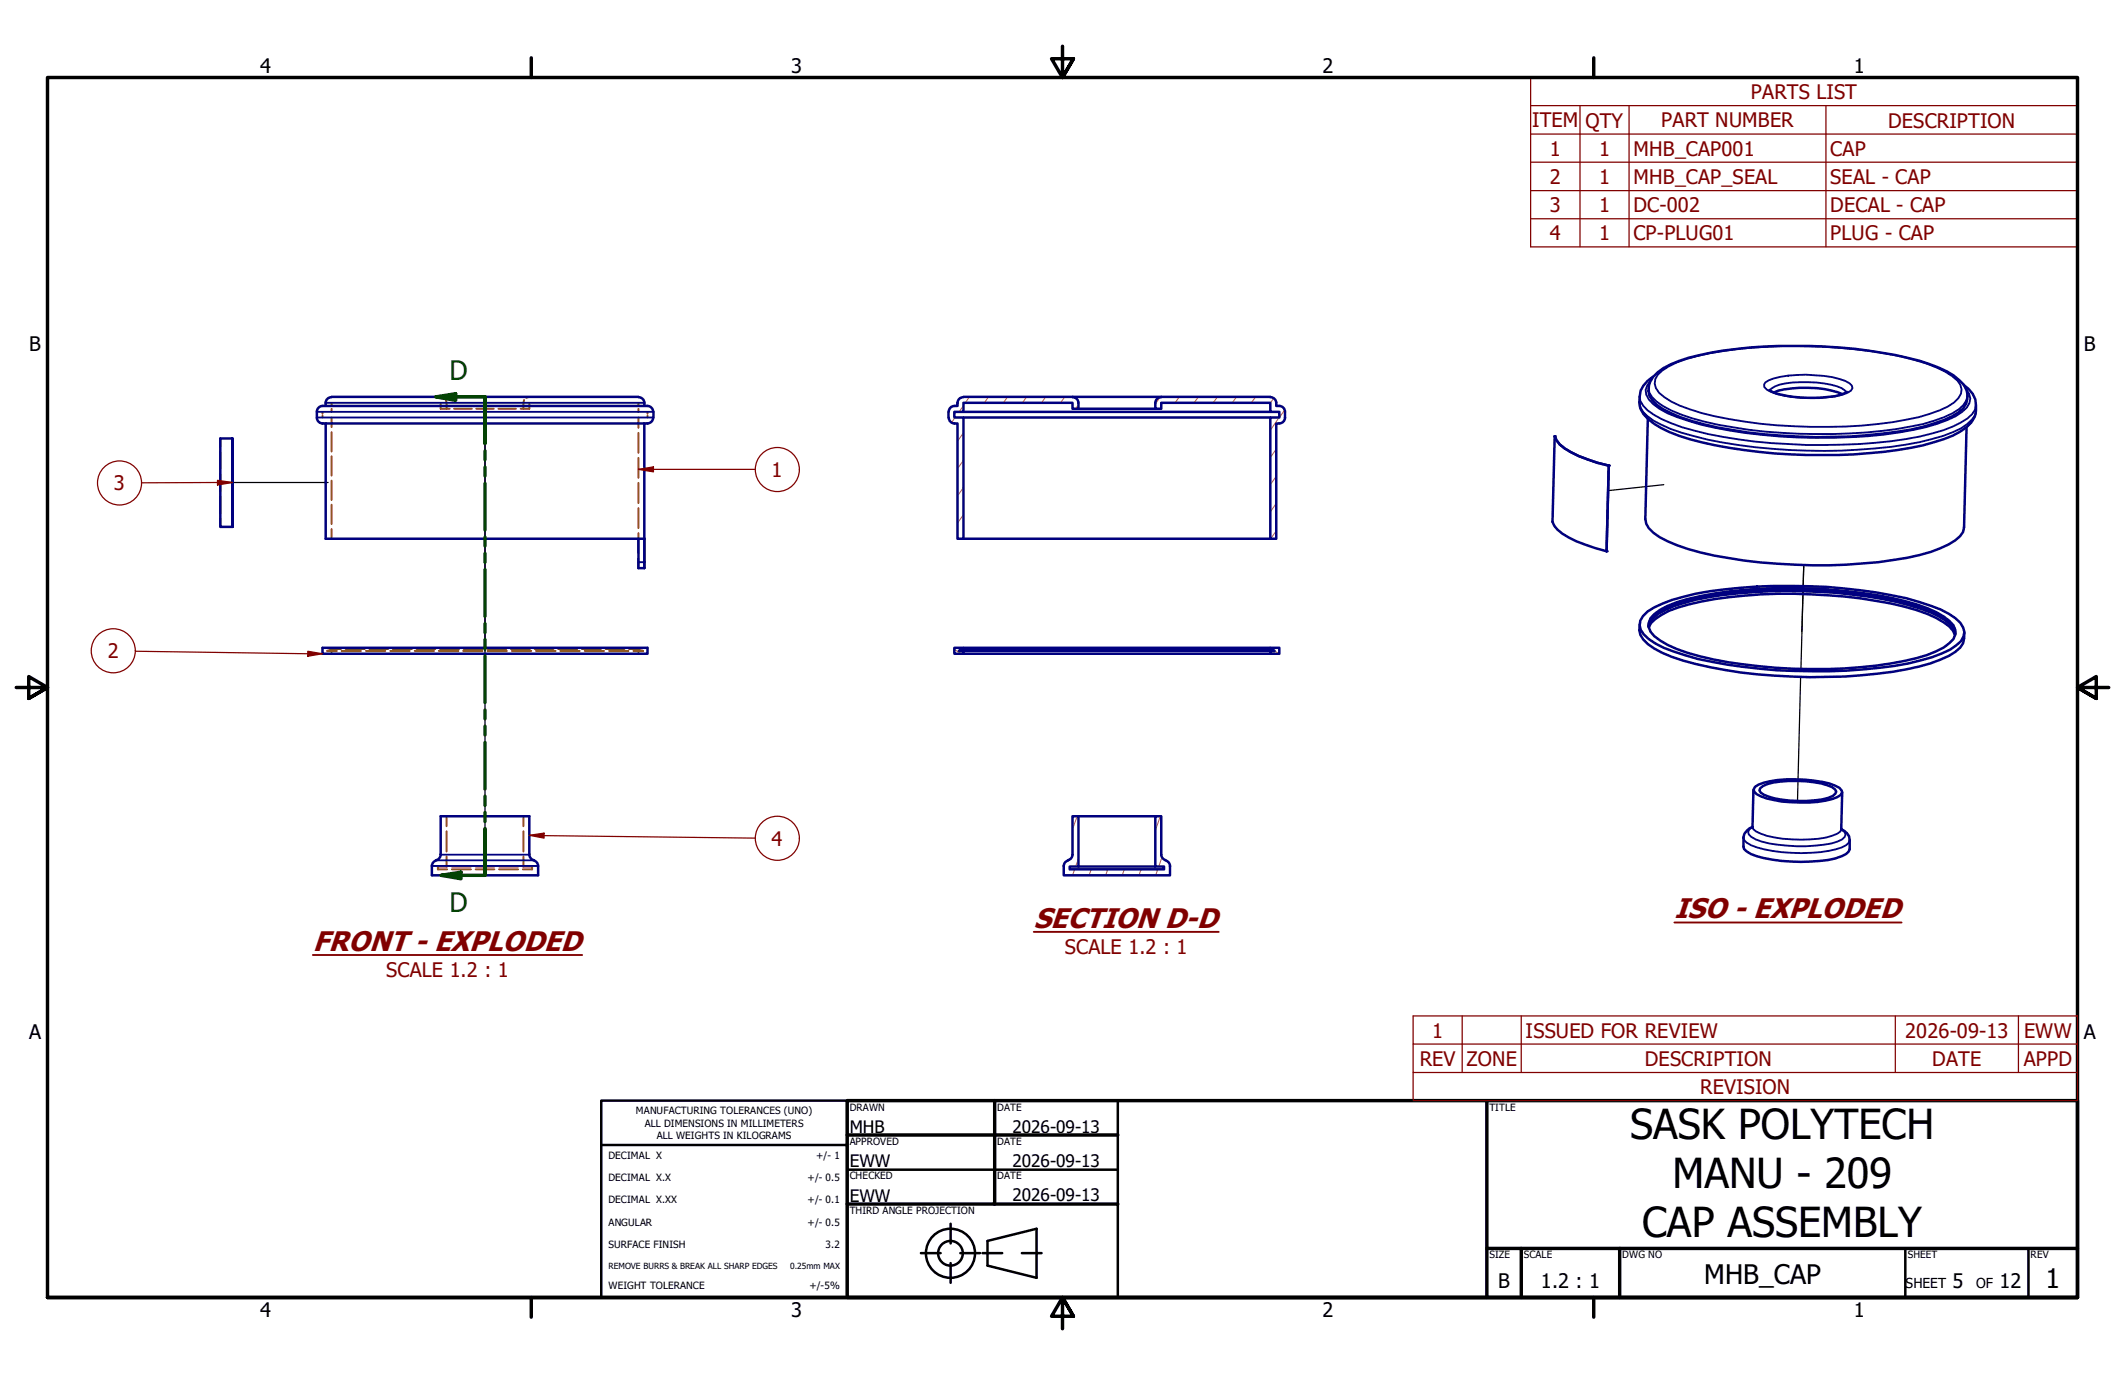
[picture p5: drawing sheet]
<svg xmlns="http://www.w3.org/2000/svg" width="432mm" height="279mm" viewBox="0 0 432 279" stroke-linecap="round" stroke-linejoin="round" font-family="sans-serif">
<!-- layer: Hatch (EDDT) -->
<g fill="none" stroke="#ff8000" stroke-width=".2">
<path d="M194.1 84.8l-.7 1.1M195.8 82.4l-.9 1.3M195.8 87.9l-1.2 1.8M195.8 93.5l-1.2 1.7M195.8 99.1l-1.2 1.7M197 80.6l-.8 1.3M200.9 80.6l-.9 1.3M204.7 80.6l-.8 1.3M208.6 80.6l-.8 1.3M212.5 80.6l-.9 1.3M216.3 80.6l-.8 1.3M219.1 82.2l-.5 .9"/>
<path d="M235.7 80.7l-.9 1.4M239.6 80.6l-.8 1.3M243.5 80.6l-.9 1.3M247.4 80.6l-.9 1.3M251.3 80.6l-.9 1.3M255.1 80.6l-.8 1.3M258.8 80.9l-.7 1M259.3 91.2l-1.2 1.8M259.3 96.8l-1.2 1.7M259.9 84.8l-1.8 2.6M261 83.3l-1 1.5M195.8 104.6l-1.2 1.7"/>
<path d="M259.3 102.3l-1.2 1.7M259.3 107.9l-1.1 1.6M193.9 132l1.4 .8M258.2 131.6l1.7 1.2M218.4 176.7l-.5 1.2M218.9 165.9l-1 2.6M219.1 174.5l-.5 1.6M221.7 176.7l-.4 1.2M225.1 176.7l-.4 1.2M228.5 176.7l-.5 1.2M231.8 176.7l-.3 1.2M235.3 176.7l-.5 1.2"/>
<path d="M235.8 165.9l-1 2.9M236.1 174.2l-.6 1.9"/>
</g>
<!-- layer: Tweak Trail (EDDT) -->
<path d="M45.3 98h21.4M98.6 87.9v84M98.6 84.3v48M338.1 98.5l-11.3 1.2M365.9 137.5l-.6 25.3M366.1 128.3l.4-13.5-.5 21.1" fill="none" stroke="#000" stroke-width=".25"/>
<!-- layer: Hidden (EDDT) -->
<g fill="none" stroke="#804000" stroke-width=".38">
<path d="M44.8 89.1v1.8M44.8 91.8v3.6M44.8 96.3v3.6M65.5 83.7v.4M65.5 84.5v.3M67.4 81.9v.6M67.4 83.1v.6M67.4 84.8v2M67.4 87.8v4M67.4 92.7v3.9M67.4 97.7v3.9M89.5 80.6l.7 .2"/>
<path d="M89.5 82.7v.4h1.9M89.5 81.9v.4M90.6 81.3l.1 1M90.7 82.7v.4M92.3 83.1h3.6M96.8 83.1h3.5M101.3 83.1h3.5M106.4 82.7v.4M106.5 81.3l-.1 1M107.6 80.6l-.7 .2M107.6 82.7v.4h-1.8M107.6 81.9v.4"/>
<path d="M129.7 81.9v.6M129.7 83.1v.6M129.7 84.8v2.1M129.7 87.9v4.1M129.7 93v4.1M129.7 98.1v4.1M131.6 83.7v.4M131.6 84.5v.3M44.8 100.8v3.6M44.8 105.3v1.8M67.4 102.6v3.9M67.4 107.5v2"/>
<path d="M129.7 103.3v4M129.7 108.3v4.1M129.7 113.4v2M66.7 132.1l-.2 .2h2M67.4 131.9h1.9M67.4 131.6v.2M67.4 131.8v.1M67.4 132.3v.2M67.4 132.7v.1M67.4 131.9l-.3 .1M69.4 132.3h3.9M70.2 131.9h3.9"/>
<path d="M74.4 132.3h3.9M75.1 131.9h3.8M79.3 132.3h3.9M79.8 131.9h3.9M84.3 132.3h3.9M84.6 131.9h3.9M89.2 132.3h4M89.4 131.9h3.9M94.1 132.3h3.9M94.2 131.9h3.9M99.1 132.3h3.9M99.1 131.9h3.8"/>
<path d="M103.8 131.9h3.9M104 132.3h3.9M108.6 131.9h3.9M108.9 132.3h4M113.4 131.9h3.9M113.9 132.3h3.9M118.2 131.9h3.9M118.8 132.3h3.9M123.1 131.9h3.8M123.8 132.3h3.9M127.8 131.9h1.9M129.7 131.6v.2"/>
<path d="M129.7 131.8v.1M129.7 132.3v.2M129.7 132.7v.1M129.7 131.9l.3 .1M130.4 132.1l.3 .2h-2M89 176.5v.2h1.9M90.7 165.9v2M90.7 168.9v4.1M90.7 174.1v2M90.9 176.1h-1.9v.2M91.8 176.7h3.9M91.8 176.1h3.9"/>
<path d="M96.6 176.7h3.9M96.6 176.1h3.9M101.4 176.7h3.9M101.4 176.1h3.9M106.2 176.1h1.9v.2M106.4 165.9v2M106.4 168.9v4.1M106.4 174.1v2M108.1 176.5v.2h-1.9"/>
</g>
<!-- layer: Symbol (EDDT) -->
<path d="M63.6 194.1h54.7M340.2 187.5h46.2" fill="none" stroke="#800000" stroke-width=".38"/>
<!-- layer: Visible (EDDT) -->
<g fill="none" stroke="#000080" stroke-width=".51">
<path d="M47.2 89.1v18v-18h-2.4v18h2.4M64.4 84.9a1.17 1.17 0 0 0 1.2 1.1M65.5 86h66.1M65.5 82.5h66.1M65.6 82.5a1.17 1.17 0 0 0-1.2 1.2v1.1M66.2 86v23.5h64.7M66.2 81.9v.6M67.3 80.7a1.17 1.17 0 0 0-1.1 1.2M67.4 80.6h62.3M129.8 80.7a1.17 1.17 0 0 1 1.1 1.2M130.9 81.9v.6M130.9 86v29.4"/>
<path d="M131.5 82.5a1.17 1.17 0 0 1 1.2 1.2M132.7 84.9a1.17 1.17 0 0 1-1.2 1.1M132.8 83.7v1.1M315.9 88.6a5.8 5.8 0 0 0 3.3 3.3 33.1 33.1 0 0 0 7.7 2.7l-.4 17.4M129.7 109.5v5.9h1.2M130.9 114.2v1.2M65.5 131.6h66.1v1.2h-66.1zM333.2 126.9a3.8 3.8 0 0 0 1.6 4 23.7 23.7 0 0 0 9.8 4 112.3 112.3 0 0 0 36.8 2 43.2 43.2 0 0 0 14.6-3.6l1.3-.8a3.8 3.8 0 0 0 1.9-3.9M333.9 125.2a13.1 13.1 0 0 1 5.8-3.3 68.3 68.3 0 0 1 17.3-2.7 111.8 111.8 0 0 1 30.3 2.3 39.8 39.8 0 0 1 8.7 3.2 5.2 5.2 0 0 1 3.2 3.7l-.2 .9-.5 1a13.1 13.1 0 0 1-5.9 3.2 68.2 68.2 0 0 1-17.3 2.8 111.1 111.1 0 0 1-30.2-2.4 39.8 39.8 0 0 1-8.7-3.2 5.2 5.2 0 0 1-3.2-3.6l.1-1zM335 127.3a5.6 5.6 0 0 1 3.5-3.4 43.3 43.3 0 0 1 14.6-3.3 109.2 109.2 0 0 1 32.3 1.7 32.5 32.5 0 0 1 10 3.8l1 .9 .7 .9 .2 .9M335 127.1a5.3 5.3 0 0 1 3.3-3.5 43.9 43.9 0 0 1 14.6-3.4 105 105 0 0 1 35.3 2.5 19.7 19.7 0 0 1 8.4 4.1l.5 .9 .2 1M335 127.5l.5-.9a14.5 14.5 0 0 1 7.7-3.8 96.7 96.7 0 0 1 31.7-1.6 66.8 66.8 0 0 1 16.6 3.5 12.2 12.2 0 0 1 5.4 3.5l.4 .9"/>
<path d="M336.2 124.8a16.7 16.7 0 0 1 6.7-3.1 96.9 96.9 0 0 1 35.2-1.2 51.2 51.2 0 0 1 15.3 3.9l1.6 .9 1.1 .9a2.67 2.67 0 0 1 0 4.5 16.9 16.9 0 0 1-6.7 3 97.2 97.2 0 0 1-35.1 1.3 51.2 51.2 0 0 1-15.4-3.9l-1.5-.9a3.7 3.7 0 0 1-2.4-3.6l.4-1zM342.5 122a96.4 96.4 0 0 1 29.2-1.9 78.4 78.4 0 0 1 18.4 3.2M356.6 159.9a9.6 9.6 0 0 1 4.7-1.4 32.1 32.1 0 0 1 10.4 .7l2.1 .9 .4 .5 .1 .4-.3 .5a9.6 9.6 0 0 1-4.6 1.4 28.7 28.7 0 0 1-11.6-1.1l-.9-.4-.5-.6v-.4zM88.6 174.9a1.17 1.17 0 0 0-.8 1.1v1.9h21.5v-1.9M89.5 173.6a1.17 1.17 0 0 1-.8 1.2M89.5 173.7v-7.8h18.1v7.8M107.6 173.6a1.17 1.17 0 0 0 .8 1.2M108.5 174.9a1.17 1.17 0 0 1 .8 1.1M356.1 168a3.2 3.2 0 0 0-1.8 4l.1 .5a6.9 6.9 0 0 0 4.1 1.9 36.3 36.3 0 0 0 14.4 0l2.2-.9 .5-.4 .3-.5v-1.8a2.64 2.64 0 0 0-1.8-2.3M356.1 168v.2M356.3 160.5l-.2 7.5M357.7 160.1a6.8 6.8 0 0 1 4.1-1.3 22.9 22.9 0 0 1 10.5 1.2l.6 .4 .2 .4-.2 .5a6.3 6.3 0 0 1-4 1.3 22.7 22.7 0 0 1-10.5-1.1l-.6-.5-.3-.4z"/>
<path d="M374.1 168.5l.1 .2M374.3 161l-.2 7.5"/>
</g>
<!-- layer: Visible Narrow (EDDT) -->
<path d="M64.4 84.8h68.4M64.4 83.7h68.4M66.2 81.9h64.7M129.7 114.2h1.2M87.8 176h21.5M88.6 174.8h19.9M89.5 173.7h18.1M354.3 170.2l.2 .6a6.9 6.9 0 0 0 4 1.8 33 33 0 0 0 15.7-.4l.9-.4 .6-.5 .2-.5M356.1 168.1l-.6 .4-.3 .5 .1 .5a6.9 6.9 0 0 0 4.2 1.9 31.3 31.3 0 0 0 13.9-.4l.9-.4 .5-.5 .2-.6-.2-.5-.7-.5M356.1 168l.2 .5a8.9 8.9 0 0 0 4.3 1.7 28 28 0 0 0 11.8-.4l1.6-.8 .1-.5" fill="none" stroke="#000080" stroke-width=".38"/>
<!-- layer: Visible (EDDT) -->
<g fill="#000080">
<circle cx="326.9" cy="94.6" r=".25"/>
<circle cx="315.9" cy="88.6" r=".25"/>
</g>
<path d="M315.9 88.6a5.8 5.8 0 0 0 3.3 3.3 33.1 33.1 0 0 0 7.7 2.7l-.4 17.4a32.8 32.8 0 0 1-9-3.5l-1-.9-.7-.7-.3-.9z" fill="none" stroke="#000080" stroke-width=".51"/>
<circle cx="326.5" cy="112" r=".25" fill="#000080"/>
<g fill="none" stroke="#000080" stroke-width=".51">
<path d="M335.9 76.6a5.2 5.2 0 0 0-2.7 5.8 5.7 5.7 0 0 0 2.9 3.7 34.3 34.3 0 0 0 12.5 4.4 114.5 114.5 0 0 0 39.7 .5 26.7 26.7 0 0 0 11.3-4.2 5.2 5.2 0 0 0-.6-8.6M335.9 76.6a16.9 16.9 0 0 1 9.3-4.4 102.5 102.5 0 0 1 37.3-.5 39.2 39.2 0 0 1 14.4 4.6l1.2 .9a3.9 3.9 0 0 1-.1 6.6 22.5 22.5 0 0 1-7.3 2.9 106.5 106.5 0 0 1-44.4-.5 27.6 27.6 0 0 1-9.7-4l-.9-.9a3.9 3.9 0 0 1 .2-4.7zM359.5 79.2a15.6 15.6 0 0 0 7.8 1.6h3a9.7 9.7 0 0 0 5-1.2M360.4 79.8a21.7 21.7 0 0 1 10.3-.7l2.7 .6 .9 .4M192.7 83.7v1.1M192.8 84.9a1.17 1.17 0 0 0 1.2 1.1M194 82.5a1.17 1.17 0 0 0-1.2 1.2M194.6 81.9v.6h-.7M195.7 80.7a1.17 1.17 0 0 0-1.1 1.2M195.8 80.6h62.3M195.8 83.7h62.3M195.8 84.8h62.3"/>
<path d="M218 80.7a1.17 1.17 0 0 1 1.1 1.2M219.1 81.9v1.2h-1.2v-1.2h-22.1v1.8h-1.9v1.1h1.9v24.7h-1.2v-23.5h-.7M219.1 83.1h15.7M234.8 81.9v1.2h1.2v-1.2h22.1v1.8h1.9v1.1h-1.9v24.7h1.2v-23.5a1.33 1.33 0 0 0 1.8-1.1M235.9 80.7a1.17 1.17 0 0 0-1.1 1.2M258.2 80.7a1.17 1.17 0 0 1 1.1 1.2M259.3 81.9v.6a1.33 1.33 0 0 1 1.8 1.2v1.1M334.8 85.2l-.5 20.3a4.8 4.8 0 0 0 2.9 3.7 41.6 41.6 0 0 0 14.1 4.2 105.2 105.2 0 0 0 38.8-.6 19.6 19.6 0 0 0 8.2-3.8l.6-.9 .2-1 .5-20.3M195.8 109.5h62.3M193.9 131.6h1.9v.3l-1 .4h1v.5h-1.9zM195.8 131.9h62.3M195.8 131.6h62.3"/>
<path d="M195.8 132.3h62.3M195.8 132.8h62.3M258.1 131.6h1.9v1.2h-1.9v-.5h.9l-.9-.4zM217 174.9a1.18 1.18 0 0 0-.8 1.1v1.9h21.5v-1.9a1.18 1.18 0 0 0-.8-1.1M217.9 173.6a1.17 1.17 0 0 1-.8 1.2M217.9 173.7v-7.8h1.2v10.2h-1.7v.6h19.1v-.6h-1.7v-10.2h1.2v7.8M219.1 165.9h15.7M219.1 176.1h15.7M236 173.6a1.17 1.17 0 0 0 .8 1.2"/>
</g>
<!-- layer: Visible Narrow (EDDT) -->
<path d="M335 78.9l.2 .9a8.5 8.5 0 0 0 4.3 3.6 55.9 55.9 0 0 0 15.7 3.9 110.4 110.4 0 0 0 35.6-1.1 22.9 22.9 0 0 0 7.2-3l1-.9 .5-.9 .3-.9M335.3 77.4a2.62 2.62 0 0 0-.3 3.8 12.3 12.3 0 0 0 5.8 3.6 76 76 0 0 0 21 3.9 105.2 105.2 0 0 0 29.6-1.9 21.9 21.9 0 0 0 7.3-3.1 2.94 2.94 0 0 0 .8-4.6M336.9 76.1a13.1 13.1 0 0 1 5.7-3.1 78 78 0 0 1 24.2-2.6 85.6 85.6 0 0 1 24.6 3.5 16.9 16.9 0 0 1 6.3 3.4 2.55 2.55 0 0 1 .3 3.6 11.6 11.6 0 0 1-5.8 3.2 70.4 70.4 0 0 1-20.7 2.6 91.3 91.3 0 0 1-28.1-3.5 15.8 15.8 0 0 1-6.3-3.4 2.62 2.62 0 0 1-.2-3.7zM358.7 77.7a9.6 9.6 0 0 1 4.6-1.4 32.1 32.1 0 0 1 10.5 .7l1.2 .4 .9 .5 .4 .5 .1 .5-.3 .5a8.8 8.8 0 0 1-4.6 1.3 27.1 27.1 0 0 1-11.6-1.1l-.9-.4-.5-.5v-.5zM359.6 79.3a5 5 0 0 1 3.2-1.4 23.3 23.3 0 0 1 11.4 1l1 .8M333.1 81.7l.2 1a7.8 7.8 0 0 0 4.3 3.6 58.5 58.5 0 0 0 15.6 4.1 115.2 115.2 0 0 0 36.8-.5 31.6 31.6 0 0 0 8.5-2.8l2.2-1.8 .6-.9 .2-1M333.2 80.6a4.8 4.8 0 0 0 2.8 3.7 39.9 39.9 0 0 0 14.1 4.5 119.5 119.5 0 0 0 40-.1 27.1 27.1 0 0 0 9.7-3.7l.9-.9 .6-.9 .2-.9" fill="none" stroke="#000080" stroke-width=".38"/>
<!-- layer: Symbol (EDDT) -->
<path d="M210.1 189.4h37.5" fill="none" stroke="#800000" stroke-width=".38"/>
<path d="M311 21.5v-5.8h111.1v5.8M311 21.5h111.1v5.7M311 21.5v28.7h111.1v-23M311 27.2h111.1M311 33h111.1M311 38.7h111.1M321.1 21.5v28.7M331 21.5v28.7M371 21.5v28.7M311 44.4h111.1" fill="none" stroke="#800000" stroke-width=".25"/>
<!-- layer: Section Line (EDDT) -->
<g fill="none" stroke="#004000" stroke-width=".7">
<path d="M88.6 80.6h4M98.6 80.6v9.5M98.6 91.6v1.8M98.6 94.9v1.8M98.6 98.2v9.5M98.6 109.2v1.7M98.6 112.5v1.7M98.6 115.8v9.4M98.6 126.7v1.8M98.6 130v1.8M98.6 133.3v9.4M98.6 144.3v1.7"/>
<path d="M98.6 147.6v1.8M98.6 150.9v9.4M98.6 161.8v1.8M98.6 165.1v1.8M98.6 168.4v9.5"/>
</g>
<path d="M88.6 80.6l4-.6v1.3z" fill="#004000"/>
<path d="M88.6 80.6l4-.6v1.3zM92.6 80.6h6M89.7 177.9h4" fill="none" stroke="#004000" stroke-width=".7"/>
<path d="M89.7 177.9l4-.7v1.4z" fill="#004000"/>
<path d="M89.7 177.9l4-.7v1.4zM93.7 177.9h4.9" fill="none" stroke="#004000" stroke-width=".7"/>
<!-- layer: Border (EDDT) -->
<g fill="none" stroke="#000" stroke-width=".7">
<path d="M107.9 11.7v4M215.9 9.4v6.3l-2.2-3.8h4.4l-2.2 3.8 2.2-3.8M323.8 11.7v4M3.3 139.7h6.4l-3.9-2.2v4.4l3.9-2.2-3.9 2.2M428.5 139.7h-6.4l3.9-2.2v4.4l-3.9-2.2 3.9 2.2M172.1 223.6h250v40.1h-250zM172.1 230.6h55M202.1 223.6v21.1M302.1 223.6v40.1M172.1 244.7h55M302.1 253.7h120M309.1 253.7v10"/>
<path d="M329.1 253.7v10M9.7 263.7v-248h412.4v248h-412.4h412.4M107.9 263.7v4M218.1 267.5l-2.2-3.8 2.2 3.8h-4.4l2.2-3.8v6.3M323.8 263.7v4"/>
</g>
<!-- layer: Title (EDDT) -->
<g fill="none" stroke="#000" stroke-width=".51">
<path d="M122.2 223.6h49.9v40.1h-49.9zM122.2 232.7h49.9M172.1 237.7h55M227.1 223.6v40.1M187.1 254.6h4M193.2 248.7v4M193.2 256.7v4M195.1 254.6h4M199.6 254.6h4M200.7 252.2l9.9-2.5v10l-9.9-2.5zM207.6 254.6h4M387.2 253.7v10"/>
<path d="M412.2 253.7v10"/>
<circle cx="193.1" cy="254.7" r="5"/>
<circle cx="193.1" cy="254.7" r="2.51"/>
</g>
<!-- layer: Symbol (EDDT) -->
<path d="M44.2 98h3M287.1 217.9v5.7h135v-5.7M287.1 212.2v5.7h135M297.1 206.4v11.5M309.1 206.4v11.5M385.1 206.4v11.5M410.1 206.4v11.5M422.1 212.2h-135v-5.8h135v11.5" fill="none" stroke="#800000" stroke-width=".25"/>
<path d="M44.2 97.6l3 .4-3 .6z" fill="#800000"/>
<g fill="none" stroke="#800000" stroke-width=".25">
<path d="M44.2 97.6l3 .4-3 .6zM44.2 98l-15.4 .1M129.7 95.4h3.1"/>
<circle cx="24.3" cy="98.1" r="4.5"/>
</g>
<path d="M129.7 95.4l3.1-.5v1z" fill="#800000"/>
<g fill="none" stroke="#800000" stroke-width=".25">
<path d="M129.7 95.4l3.1-.5v1zM132.8 95.4h20.6M62.5 132.8h3"/>
<circle cx="158" cy="95.4" r="4.5"/>
</g>
<path d="M62.5 132.3l3 .5-3 .5z" fill="#800000"/>
<g fill="none" stroke="#800000" stroke-width=".25">
<path d="M27.6 132.3l34.9 .5M62.5 132.3l3 .5-3 .5zM107.6 169.7l3 .1"/>
<circle cx="23" cy="132.2" r="4.5"/>
</g>
<path d="M107.6 169.7l3-.4v1z" fill="#800000"/>
<g fill="none" stroke="#800000" stroke-width=".25">
<path d="M107.6 169.7l3-.4v1zM110.6 169.8l42.8 .5"/>
<circle cx="158" cy="170.3" r="4.5"/>
</g>
<g font-size="8.4">
<text x="331.2" y="231.4">SASK POLYTECH</text>
<text x="339.9" y="241.4">MANU - 209</text>
<text x="333.7" y="251.3">CAP ASSEMBLY</text>
</g>
<g font-size="5.8" fill="#800000">
<text x="210.1" y="188.5">SECTION D-D</text>
<text x="340.2" y="186.6">ISO - EXPLODED</text>
<text x="63.6" y="193.2">FRONT - EXPLODED</text>
</g>
<g font-size="5.5" fill="#004000">
<text x="91.3" y="77.2">D</text>
<text x="91.3" y="185.4">D</text>
</g>
<g font-size="5.5">
<text x="346.3" y="260.9">MHB_CAP</text>
<text x="415.7" y="261.7">1</text>
</g>
<g font-size="4.1">
<text x="52.8" y="14.7">4</text>
<text x="160.8" y="14.7">3</text>
<text x="268.7" y="14.7">2</text>
<text x="376.7" y="14.7">1</text>
<text x="5.9" y="71.4">B</text>
<text x="423.4" y="71.4">B</text>
<text x="5.9" y="211.1">A</text>
<text x="423.4" y="211.1">A</text>
<text x="304.4" y="261.7">B</text>
<text x="313.1" y="261.7">1.2 : 1</text>
<text x="396.7" y="261.6">5</text>
<text x="406.3" y="261.6">12</text>
<text x="52.8" y="267.7">4</text>
<text x="160.8" y="267.7">3</text>
<text x="268.7" y="267.7">2</text>
<text x="376.7" y="267.7">1</text>
</g>
<g font-size="4.1" fill="#800000">
<text x="355.8" y="20.1">PARTS LIST</text>
<text x="311.3" y="25.8">ITEM</text>
<text x="322.2" y="25.9">QTY</text>
<text x="337.6" y="25.8">PART NUMBER</text>
<text x="383.7" y="25.9">DESCRIPTION</text>
<text x="314.9" y="31.6">1</text>
<text x="324.9" y="31.6">1</text>
<text x="331.9" y="31.6">MHB_CAP001</text>
<text x="371.9" y="31.6">CAP</text>
<text x="314.9" y="37.4">2</text>
<text x="324.9" y="37.3">1</text>
<text x="331.9" y="37.3">MHB_CAP_SEAL</text>
<text x="371.9" y="37.3">SEAL - CAP</text>
<text x="314.9" y="43.1">3</text>
<text x="324.9" y="43.1">1</text>
<text x="331.9" y="43.1">DC-002</text>
<text x="371.9" y="43.1">DECAL - CAP</text>
<text x="314.9" y="48.8">4</text>
<text x="324.9" y="48.8">1</text>
<text x="331.9" y="48.8">CP-PLUG01</text>
<text x="371.9" y="48.8">PLUG - CAP</text>
<text x="23.1" y="99.6">3</text>
<text x="156.8" y="96.9">1</text>
<text x="21.9" y="133.8">2</text>
<text x="156.8" y="171.8">4</text>
<text x="216.3" y="193.8">SCALE 1.2 : 1</text>
<text x="78.5" y="198.4">SCALE 1.2 : 1</text>
<text x="291" y="210.8">1</text>
<text x="310" y="210.8">ISSUED FOR REVIEW</text>
<text x="387.2" y="210.8">2026-09-13</text>
<text x="411.3" y="210.8">EWW</text>
<text x="288.5" y="216.5">REV</text>
<text x="298" y="216.5">ZONE</text>
<text x="334.2" y="216.5">DESCRIPTION</text>
<text x="392.6" y="216.5">DATE</text>
<text x="411.2" y="216.5">APPD</text>
<text x="345.4" y="222.2">REVISION</text>
</g>
<g font-size="3.5">
<text x="172.7" y="230.1">MHB</text>
<text x="205.7" y="230.1">2026-09-13</text>
<text x="172.7" y="237.2">EWW</text>
<text x="205.7" y="237.1">2026-09-13</text>
<text x="172.7" y="244.2">EWW</text>
<text x="205.7" y="244.1">2026-09-13</text>
</g>
<g font-size="2.8">
<text x="387.2" y="261.6">SHEET</text>
<text x="401.6" y="261.6">OF</text>
</g>
<g font-size="2">
<text x="129.2" y="226.4">MANUFACTURING TOLERANCES (UNO)</text>
<text x="172.7" y="225.7">DRAWN</text>
<text x="202.6" y="225.7">DATE</text>
<text x="302.6" y="225.7">TITLE</text>
<text x="131" y="228.9">ALL DIMENSIONS IN MILLIMETERS</text>
<text x="133.5" y="231.4">ALL WEIGHTS IN KILOGRAMS</text>
<text x="172.7" y="232.7">APPROVED</text>
<text x="202.6" y="232.7">DATE</text>
<text x="123.6" y="235.5">DECIMAL X</text>
<text x="123.6" y="240">DECIMAL X.X</text>
<text x="165.9" y="235.5">+/- 1</text>
<text x="172.7" y="239.6">CHECKED</text>
<text x="202.6" y="239.6">DATE</text>
<text x="123.6" y="244.5">DECIMAL X.XX</text>
<text x="164.1" y="240">+/- 0.5</text>
<text x="164.1" y="244.5">+/- 0.1</text>
<text x="123.6" y="249">ANGULAR</text>
<text x="164.1" y="249.1">+/- 0.5</text>
<text x="172.7" y="246.7">THIRD ANGLE PROJECTION</text>
<text x="123.6" y="253.6">SURFACE FINISH</text>
<text x="167.8" y="253.7">3.2</text>
<text x="302.6" y="255.7">SIZE</text>
<text x="309.6" y="255.7">SCALE</text>
<text x="329.6" y="255.7">DWG NO</text>
<text x="387.7" y="255.7">SHEET</text>
<text x="412.6" y="255.7">REV</text>
<text x="123.6" y="261.9">WEIGHT TOLERANCE</text>
<text x="164.5" y="262">+/-5%</text>
</g>
<g font-size="1.7">
<text x="123.6" y="257.9">REMOVE BURRS &amp; BREAK ALL SHARP EDGES</text>
<text x="160.5" y="257.9">0.25mm MAX</text>
</g>
</svg>
